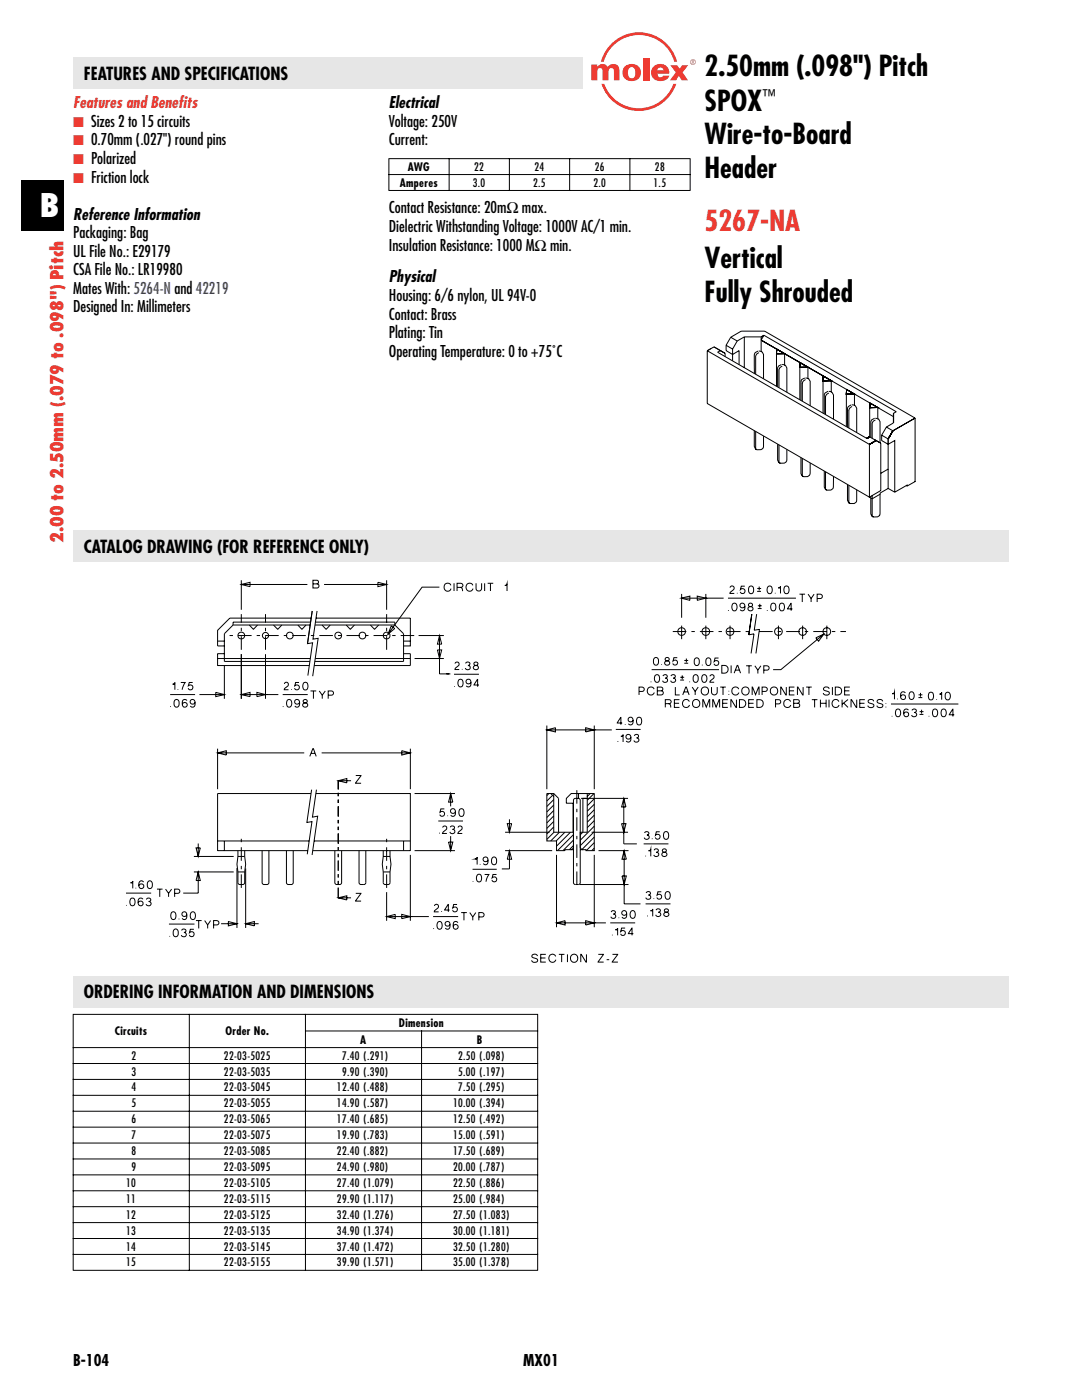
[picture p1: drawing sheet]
<svg xmlns="http://www.w3.org/2000/svg" width="216mm" height="279mm" viewBox="0 0 216 279" stroke-linecap="round" stroke-linejoin="round" font-family="sans-serif">
<g fill="#ee3b32">
<path d="M118 12.9h1.2v.5a1.22 1.22 0 0 1 2 0 1.28 1.28 0 0 1 1.5-.5 1.28 1.28 0 0 1 .9 1.3v1.8h-1.1v-1.7a.55 .55 0 0 0-.6-.7 .55 .55 0 0 0-.5 .7v1.7h-1.2v-1.7a.54 .54 0 0 0-.5-.7 .54 .54 0 0 0-.5 .7v1.7h-1.2z"/>
<path d="M128.3 11.6h1.3v4.4h-1.3z"/>
<path d="M133.8 13h1.3l.5 .7 .5-.7h1.2l-1.1 1.5 1.1 1.5h-1.3l-.6-.9-.5 .9h-1.2l1.1-1.6z"/>
<path d="M120 16.7h.6a7.3 7.3 0 0 0 6.9 4.9 7.3 7.3 0 0 0 6.9-4.9h.5a7.9 7.9 0 0 1-7.4 5.5 7.9 7.9 0 0 1-7.5-5.5z"/>
<path d="M121.9 8.8a7.8 7.8 0 0 1 13.2 3.5h-.6a7.3 7.3 0 0 0-7-5.3 7.3 7.3 0 0 0-7 5.3h-.6a8 8 0 0 1 2-3.5z"/>
<path d="M124.7 13.2a1.85 1.85 0 0 1 2.4-.2 1.85 1.85 0 0 1 .5 2.4 1.84 1.84 0 0 1-2.6 .5 1.84 1.84 0 0 1-.3-2.7zM125.7 13.5a1.52 1.52 0 0 0 0 2.1 .69 .69 0 0 0 1-.6 1.22 1.22 0 0 0-.6-1.6z"/>
<path d="M130.4 13.2a1.85 1.85 0 0 1 2.1-.3 1.85 1.85 0 0 1 1.1 1.8h-2.4a.6 .6 0 0 0 .4 .7 .6 .6 0 0 0 .7-.3h1.2a1.98 1.98 0 0 1-1.8 1.1 1.98 1.98 0 0 1-1.7-1.2 1.77 1.77 0 0 1 .4-1.8zM131.3 13.6l-.1 .4h1.2a.63 .63 0 0 0-.4-.5 .63 .63 0 0 0-.7 .1z"/>
<path d="M137.7 12.4a.57 .57 0 0 1 1.1 0 .57 .57 0 0 1-1.1 0zM137.8 12.4a.46 .46 0 0 0 .9 0 .46 .46 0 0 0-.9 0zM138.1 12.1h.4v.1l-.1 .2 .1 .3-.2-.3-.2 .3zM138.2 12.1v.2h.2v-.1z"/>
</g>
<path d="M9.3 48h3.4v60.4h-3.4z" fill="#fff"/>
<path d="M4.2 35.9h8.5v10.2h-8.5z" fill="#000"/>
<path d="M14.6 11.4h101.6v6.4h-101.6z" fill="#e6e6e6"/>
<path d="M140.6 65.2h42.8v38.3h-42.8z" fill="#fff"/>
<g fill="none" stroke="#000" stroke-width=".2">
<path d="M77.5 31.7h60.3M77.5 34.8h60.3M77.5 38h60.3M77.6 31.8v6.1M89.6 31.6v6.5M101.6 31.6v6.5M113.7 31.6v6.5M125.7 31.6v6.5M137.7 31.8v6.1M141.1 70v10.5l32.9 19 3.2-2M141.1 70l32.4 18.7M141.9 69.5l-.8 .5"/>
<path d="M142.5 69.2l2.2 1.3M142.5 69.2l.9 .6M142.5 69.2l-1.4 .8M144.7 70.5l-.9-.5-.6 .3 29.8 17.2 .5-.3 1.3 .7M144.7 70.5v.7M144.9 68.9v1.1l1.3 .7 1.3-.7v2.8M144.9 68.9l1.3 .8M145.8 67.3l2.1-1.2h4.7l30 17.3M145.8 67.3l1.3 .8M145.8 67.3l-.9 1.6M146.2 69.7v2.3M147.1 68.1l-.9 1.6"/>
<path d="M148.5 67.2h3.4M148.5 67.2v6.2M148.5 67.2l-1.4 .9M151.3 70.1l-.6 .3-.2 .3v3.8M151.4 70.4l-.4 .2-.2 .5v3.6M151.9 67.2v2.9l-.5-.1M152 70.2l-.1-.1 .5 .6v4.9M152.4 66.9l26.4 15.3-.5 .3v1.9l-1.4 .8-1 1.6v1.1l1.3 .8 1.3-.8v10.3M152.4 66.9l-.5 .3M152.4 66.9l-.5 1 26.4 15.2M154.9 70.6v6.5M155 69.7l-.1 .9h1.7v2.2l-.5-.1"/>
<path d="M155 69.7l1.6 .9h-1.7l.1-.9 1.6 .9h-1.7zM155.9 72.8l-.6 .3-.1 .3v3.8M156.1 73.1l-.4 .2-.3 .5v3.6M156.6 72.9l-.1-.1 .5 .6v4.9M159.6 73.3v6.5M159.6 72.4l1.6 .9h-1.6v-.9v.9h1.6h-1.6v-.9l1.6 .9h-1.6zM160.1 76.5v3.6M160.6 75.4l-.6 .3-.2 .3v3.9M160.7 75.4l.5 .1M160.7 75.7l-.4 .3-.2 .6M161.2 73.2v2.3M161.3 75.6l-.1-.1 .5 .6v4.9"/>
<path d="M164.2 76v6.4M164.3 75.1l-.1 .9h1.7v2.2M164.3 75.1l1.6 .9h-1.7l.1-.9-.1 .9h1.7h-1.7l.1-.9 1.6 .9h-1.7zM164.7 79.2v3.5M165.1 78.6l-.3 .3-.1 .4M165.2 78.1l-.6 .3-.1 .3v3.9M165.4 78.1l.4 .1M165.4 78.4l-.3 .2M165.9 78.2h-.1l.2 .1 .3 .6v4.7M168.9 78.7v6.4M168.9 77.7l1.6 .9-1.6 .1v-1l1.6 .9-1.6 .1v-1v1l1.6-.1-1.6 .1v-1v1l1.6-.1-1.6 .1zM170.5 78.6v2.3"/>
<path d="M150.5 86v3.1l.3 .5 .3 .2-.3-.3v-3.4M152.4 87l-.1 2.3-.4 .4-.8 .1M155.2 88.6v3.2l.1 .4 .4 .2h-.2M155.4 88.8l.1 3.6M157 89.7v2.3l-.5 .4h-.8M159.8 91.3v3.2l.2 .4 .3 .2h-.1M160.1 91.5l.1 3.5M161.7 92.4l-.1 2.3-.4 .4h-.9M164.5 94v3.2l.1 .4 .4 .2-.2-.1M164.7 94.2v3.3M164.7 97.5l.1 .2M166.3 95.1l-.1 2.3-.4 .4h-.8"/>
<path d="M169.1 96.7v3.1l.2 .5 .4 .2-.2-.1M169.4 96.9l.1 3.5M169.4 81.9v3.5M169.8 81.3l-.3 .3-.1 .3M169.9 80.8l-.6 .3-.2 .3v3.9M170 80.8l.5 .1M170 81.1l-.2 .2M170.6 80.9h-.1l.4 .6v4.8M170.9 97.8v2.3l-.5 .4h-.7M173.5 81.3v5.9M173.6 80.4l1.6 .9h-1.7l.1-.9 1.6 .9h-1.7l.1-.9-.1 .9h1.7h-1.7l.1-.9-.1 .9h1.7h-1.7zM174 98.9v4.1l.3 .2-.4-.2-.1-.4v-3.2"/>
<path d="M174.4 87.7l1.4 .7M174.5 83.5l-.6 .3-.1 .4v3.1M174.7 83.8l-.4 .3-.3 .4v3M174.8 87.9l-1.3 .8M174.8 87.9l1 .5M175.2 81.3l-.1 2.3-.4-.1M175.2 83.6h-.1l.5 .6v4.2M175.6 98.6v4.1l-.5 .5h-.8M175.8 88.4v9.5l-2.3 1.3v-10.5M175.9 86.8l1.3 .8M176.9 85.2l1.3 .8M177.2 93.6l-1.4 .9"/>
<path d="M177.2 97.5l1.3 .7M177.2 87.6v9.9M178.2 86l-1 1.6M178.3 82.5v1.9M182.6 83.4v12.7l-1.6 .9v-.2l-2.5 1.4M182.6 83.4l-4.4 2.6M182.6 83.4l-.8 .5M182.6 96l-.1 .1"/>
</g>
<path d="M140.6 65.2h42.8v38.3h-42.8z" fill="none" stroke="#fff" stroke-width=".35"/>
<path d="M14.6 105.8h186.7v6.4h-186.7z" fill="#e6e6e6"/>
<path d="M20.1 114.5h175.7v78.4h-175.7z" fill="#fff"/>
<path d="M20.1 114.5v78.4M195.8 114.5v78.4" fill="none" stroke="#fff" stroke-width=".35"/>
<g fill="#fff">
<path d="M17.9 114.5h180.1v78.4h-180.1z"/>
<path d="M21 114.5h173.9v78.4h-173.9z"/>
</g>
<g fill="none" stroke="#000" stroke-width=".2">
<path d="M48.1 116.6l1.8-.4v.9zM48.1 115.8v5.9M48.1 116.6h13.2M62.4 116.5h.9a.41 .41 0 0 1 .4 .4 .41 .41 0 0 1-.4 .4h-.9v-1.5h.8a.36 .36 0 0 1 .4 .4 .36 .36 0 0 1-.4 .3M64.7 116.6h12.4M75.4 116.2l1.7 .4-1.7 .5zM77.1 115.8v5.9M87.7 117.2h-3.5l-6.8 9.4M90 116.8a.73 .73 0 0 0-1.1-.2 .73 .73 0 0 0 0 1.1 .73 .73 0 0 0 1.1-.2M90.6 116.4v1.6M91.2 117.2h.7a.41 .41 0 0 0 .5-.4 .41 .41 0 0 0-.5-.4h-.7v1.6M91.9 117.2l.2 .1 .3 .7"/>
<path d="M94.4 116.8a.74 .74 0 0 0-1.2-.2 .74 .74 0 0 0 .1 1.2 .74 .74 0 0 0 1.1-.3M95 116.4v1a.56 .56 0 0 0 .5 .6 .56 .56 0 0 0 .6-.6v-1M96.7 116.4v1.6M97.3 116.4h1.1M97.9 116.4v1.6M101.1 116.8h-.4l.5-.3v1.5M135.9 119.4l1.8-.4v.8zM136 118.5v4.8M136 119.4h8.4M139.1 119l1.7 .4-1.7 .4zM140.8 118.5v4.8M145.3 119.4h13.5"/>
<path d="M145.7 117.3a.43 .43 0 0 1 .6-.3 .43 .43 0 0 1 .1 .7l-.7 .5-.1 .2h.9M147.1 118.3v.1M148.6 117h-.7l-.2 .7a.5 .5 0 0 1 .8-.1 .5 .5 0 0 1-.1 .8 .5 .5 0 0 1-.7-.3M149.5 117.1a.56 .56 0 0 1 .7 0 .56 .56 0 0 1 .2 .7 .56 .56 0 0 1-.7 .7 .56 .56 0 0 1-.3-.9zM151.1 118h.8M151.1 117.4h.8M151.5 117.1v.7M153.2 117.1a.52 .52 0 0 1 .7-.1 .52 .52 0 0 1 .2 .6v.2a.56 .56 0 0 1-.6 .7 .56 .56 0 0 1-.4-.9zM154.7 118.3v.1M155.7 117.3h-.4h.2l.2-.3v1.4M156.6 117.1a.57 .57 0 0 1 .7 0 .57 .57 0 0 1 .2 .7 .56 .56 0 0 1-.7 .7 .56 .56 0 0 1-.4-.9zM159.5 118.6h1.1"/>
<path d="M160.1 118.6v1.5M161.2 118.6l.6 .8M162.4 118.6l-.6 .8v.7M163.1 119.4h.6a.44 .44 0 0 0 .4-.4 .44 .44 0 0 0-.4-.4h-.6v1.5M34 138.6h4.9M34.8 136.5h-.3h.2l.2-.3v1.5M34.9 139.8a.56 .56 0 0 1 .7-.1 .56 .56 0 0 1 .1 .8 .55 .55 0 0 1-.6 .6 .55 .55 0 0 1-.4-.8zM35.5 137.5v.2M36.1 136.2h.8l-.6 1.5M37.3 139.8a.57 .57 0 0 0-.8-.1 .57 .57 0 0 0-.1 .8 .51 .51 0 0 0 .4 .6 .51 .51 0 0 0 .6-.5 .49 .49 0 0 0-.5-.4 .49 .49 0 0 0-.5 .4M38.4 136.2h-.6l-.2 .7a.5 .5 0 0 1 .7-.1 .5 .5 0 0 1 0 .7 .5 .5 0 0 1-.7-.2M39.8 138.6h5"/>
<path d="M43.1 138.2l1.7 .4-1.7 .4zM43.4 127.9h1.4M43.4 131.4h18.5M44.8 130.5h-1.4v2.3h18.3M44.8 132.9v6.6M45.8 126.8h.7M46.5 124.7l-1.7 1.8v5.5h17M46.5 124.7h15.4M47.5 126.8h2.7M48.1 138.6l1.8-.4v.8zM48.1 122.6v1.7M48.1 125.3v.7"/>
<path d="M48.1 127v2.7M48.1 130.6v8.9M48.1 138.6h7.4M49.7 124.7l.9 .9 .8-.9M51.2 126.8h.7M51.3 138.2l1.7 .4-1.7 .4zM52.9 126.8h2.7M53 122.6v1.7M53 125.3v.7M53 127v2.7M53 130.6v8.9M54.6 124.7l.8 .9 .8-.9"/>
<path d="M56.4 138.6h5M56.6 126.8h.7M56.7 136.5a.43 .43 0 0 1 .7-.3 .43 .43 0 0 1 0 .7l-.6 .5-.1 .3h.9M57.3 139.8a.58 .58 0 0 1 .8-.1 .58 .58 0 0 1 .1 .8 .56 .56 0 0 1-.6 .6 .56 .56 0 0 1-.4-.8zM58.2 137.5v.2M58.3 126.8h2.7M59.4 124.7l.8 .9 .9-.9M59.7 136.2h-.7l-.2 .7a.5 .5 0 0 1 .8-.1 .5 .5 0 0 1-.1 .8 .5 .5 0 0 1-.7-.3M60.6 136.3a.58 .58 0 0 1 .7 0 .58 .58 0 0 1 .2 .7 .56 .56 0 0 1-.7 .7 .56 .56 0 0 1-.4-.8zM60.6 139.7l-.1 .4 .6 .2a.43 .43 0 0 1 .1 .7 .43 .43 0 0 1-.6 0 .43 .43 0 0 1 .1-.7h.4a.38 .38 0 0 0 .1-.6 .38 .38 0 0 0-.6 0zM61.4 128.5l.9-6.6-.9 6.6 1-.2-1 6.5M62 124.2h-15.5v.5"/>
<path d="M62 137.9h1.1M62 126.8h.7M62.1 123.4h-16.2l-2.5 2.4v3.1h1.4M62.5 137.9v1.5M62.9 124.7h15.9M62.9 131.4h19M62.9 124.2h15.9v.5M63 123.4h18.9v5.5h-1.4M63.3 121.9l-.9 5.7 1.1-.2-1.1 7.5M63.7 137.9l.6 .8M63.7 126.8h2.7M64.3 124.7l.8 .9 .8-.9"/>
<path d="M64.9 137.9l-.6 .8v.7M65.5 138.7h.6a.42 .42 0 0 0 .4-.4 .42 .42 0 0 0-.4-.4h-.6v1.5M67.4 126.8h.7M69.1 124.7l.8 .9 .8-.9M69.1 126.8h2.7M72.8 126.8h.7M73.9 124.7l.8 .9 .9-.9M74.5 126.8h2.7M77.1 122.6v1.7M77.1 125.3v.7M77.1 127v2.7M78.1 124.9l.7 .5-1.4 1.2z"/>
<path d="M78.3 126.8h.6M78.8 124.7l1.7 1.8v5.5h-17.7M79.9 126.8h2.8M80.5 130.5h1.4v2.3h-19.2M80.5 127.9h1.4M82.7 131.4h5.9M83.5 126.8h5.1M87.3 129.7h.8l-.4 1.7zM87.7 126.8l.4 1.8h-.8zM87.7 126.8v7.7h2.2M90.6 134.6h5M90.7 136.9v.1"/>
<path d="M90.8 132.4a.42 .42 0 0 1 .6-.2 .42 .42 0 0 1 .1 .6l-.6 .5-.1 .3h.8M91.5 135.7a.57 .57 0 0 1 .7 0 .57 .57 0 0 1 .2 .7 .54 .54 0 0 1-.5 .7 .54 .54 0 0 1-.5-.7zM92.2 133.5v.1M92.9 132.4a.41 .41 0 0 1 .6-.3 .41 .41 0 0 1 .2 .6l-.3 .1a.48 .48 0 0 1 .4 .5 .48 .48 0 0 1-.5 .5 .48 .48 0 0 1-.5-.5M94 136.1a.49 .49 0 0 1-.8 .3 .49 .49 0 0 1 0-.8 .49 .49 0 0 1 .8 .4v.4a.52 .52 0 0 1-.3 .6 .52 .52 0 0 1-.6-.1M94.7 132.2l-.1 .4 .6 .2a.48 .48 0 0 1 0 .8 .48 .48 0 0 1-.7-.2 .39 .39 0 0 1 .3-.6h.3a.37 .37 0 0 0 .2-.6 .37 .37 0 0 0-.6 0zM95.6 136.7h-1l.7-1.1v1.4M127.5 138h.6a.44 .44 0 0 0 .5-.4 .44 .44 0 0 0-.5-.5h-.6v1.6M129.9 136v.2M130 133.6h13.5M130.5 137.5a.74 .74 0 0 0-1.1-.2 .74 .74 0 0 0 0 1.2 .74 .74 0 0 0 1.2-.3M130.5 131.4a.56 .56 0 0 1 .8-.1 .56 .56 0 0 1 .1 .8 .53 .53 0 0 1-.5 .7 .53 .53 0 0 1-.5-.7z"/>
<path d="M130.7 134.8a.57 .57 0 0 1 .8 0 .57 .57 0 0 1 .1 .7 .56 .56 0 0 1-.6 .7 .56 .56 0 0 1-.4-.9zM131.2 137.9h.8a.41 .41 0 0 1 .4 .4 .41 .41 0 0 1-.4 .4h-.8v-1.6h.7a.38 .38 0 0 1 .4 .4 .38 .38 0 0 1-.4 .4M132 132.6v.1M132.3 134.9a.39 .39 0 0 1 .6-.2 .39 .39 0 0 1 0 .6h-.1a.46 .46 0 0 1 .4 .7 .46 .46 0 0 1-.8 .1l-.2-.3M132.8 131.3l-.1 .2 .1 .3 .5 .1a.44 .44 0 0 1 .2 .7 .44 .44 0 0 1-.7 0 .44 .44 0 0 1 .1-.7h.4a.38 .38 0 0 0 .1-.6 .38 .38 0 0 0-.6 0zM133.9 134.9a.4 .4 0 0 1 .6-.3 .4 .4 0 0 1 0 .7h-.2a.47 .47 0 0 1 .5 .5 .47 .47 0 0 1-.5 .5 .47 .47 0 0 1-.5-.5M134.2 126h2.8M134.8 137.1v1.6h.8M135.1 131.3h-.6l-.2 .6a.49 .49 0 0 1 .8 0 .49 .49 0 0 1-.1 .7 .49 .49 0 0 1-.8-.2M135.6 139.6h-1v1.6h1M135.7 135.7h.8M135.7 135.2h.8"/>
<path d="M136 124.9v2.7M136.1 134.8v.8M136.2 138.7l.6-1.6h.2l.5 1.6M136.5 138.1h.8M136.5 131.8h.8M136.5 132.4h.8M137 131.4v.8M137.6 136v.2M138 126h.6M138.1 137.1l.6 .9M138.4 139.8a.76 .76 0 0 1 1.1 .1 .76 .76 0 0 1-.2 1.1 .76 .76 0 0 1-1.1-.2v-.5zM138.5 134.8a.56 .56 0 0 1 .7 0 .56 .56 0 0 1 .1 .7 .56 .56 0 0 1-.6 .7 .56 .56 0 0 1-.4-.9z"/>
<path d="M138.7 131.4a.56 .56 0 0 1 .7 0 .56 .56 0 0 1 .1 .7 .56 .56 0 0 1-.6 .7 .56 .56 0 0 1-.4-.8zM139.3 137.1l-.6 .9v.7M139.7 126h2.7M140.1 132.7v.1M140.2 134.8a.58 .58 0 0 1 .7 0 .58 .58 0 0 1 .2 .7 .56 .56 0 0 1-.7 .7 .56 .56 0 0 1-.4-.9zM140.8 124.9v2.7M141 131.4a.56 .56 0 0 1 .7 0 .56 .56 0 0 1 .2 .7 .56 .56 0 0 1-.7 .7 .56 .56 0 0 1-.4-.8zM141.7 135a.42 .42 0 0 1 .6-.3 .42 .42 0 0 1 .1 .7l-.6 .4-.1 .4h.8M142 137.1v1.1a.57 .57 0 0 0 .5 .5 .57 .57 0 0 0 .6-.5v-1.1M143.4 131.3h-.7l-.2 .7a.5 .5 0 0 1 .8-.1 .5 .5 0 0 1-.1 .8 .5 .5 0 0 1-.7-.2M143.4 126h.7M143.7 137.1h1.1"/>
<path d="M144 132.8a.97 .97 0 0 1 1.2 .4l.1 .3a.72 .72 0 0 1-.7 .8h-.6zM144.3 137.1v1.6M145.1 126h2.7M145.2 139.6h-1v1.6h1M145.4 121.7v.2M145.4 137.9v.1M145.4 138.5v.2M145.7 124.9v2.7M145.9 132.8v1.5M146.2 120.5a.57 .57 0 0 1 .7 0 .57 .57 0 0 1 .2 .7 .56 .56 0 0 1-.7 .7 .56 .56 0 0 1-.4-.8zM146.5 134.3l.6-1.5h.1l.6 1.5M146.7 133.7h.8"/>
<path d="M146.9 139.6v1.6l-1-1.6-.1 1.6M147.4 137.5a.74 .74 0 0 0-1.1-.2 .74 .74 0 0 0 0 1.2 .74 .74 0 0 0 1.1-.2v-.1M147.6 139.6h.5a.78 .78 0 0 1 .7 .8 .78 .78 0 0 1-.7 .8h-.5zM148.6 120.9a.49 .49 0 0 1-.7 .4 .49 .49 0 0 1 0-.8 .49 .49 0 0 1 .7 .3v.3a.56 .56 0 0 1-.2 .7 .56 .56 0 0 1-.7-.1M148.8 126h.7M148.9 132.9h1.1M149.4 120.6l.1 .4 .4 .1a.43 .43 0 0 1 .2 .6 .43 .43 0 0 1-.7 0 .43 .43 0 0 1 .2-.6l.3-.1a.39 .39 0 0 0 .1-.6 .39 .39 0 0 0-.6 .2zM149.5 132.9v1.5M150 122.6l-.6 4.1 1.1-.2-.6 3.9M150.1 138.7v-1.6l.7 1.5 .7-1.5v1.6M150.4 139.6h-1v1.6h1M150.6 132.9l.6 .8"/>
<path d="M151 122.6l-.5 3.2 1-.2-.7 4.8M151 139.6a1 1 0 0 1 1.2 .4l.1 .3a.73 .73 0 0 1-.7 .9h-.6zM151.2 121.5h.8M151.2 120.9h.8M151.5 126h2.7M151.6 120.5v.8M151.8 132.9l-.6 .8v.7M152.1 138h.6a.43 .43 0 0 0 .4-.4 .43 .43 0 0 0-.4-.5h-.6v1.6M152.4 133.7h.6a.43 .43 0 0 0 .5-.4 .43 .43 0 0 0-.5-.4h-.6v1.5M153.1 121.7v.2M153.9 120.5a.58 .58 0 0 1 .8 0 .58 .58 0 0 1 .1 .7 .56 .56 0 0 1-.6 .7 .56 .56 0 0 1-.4-.8zM155.2 126h.7"/>
<path d="M155.3 124.9v2.7M155.6 120.5a.57 .57 0 0 1 .8 0 .57 .57 0 0 1 .1 .7 .56 .56 0 0 1-.6 .7 .56 .56 0 0 1-.4-.8zM156.9 126h2.7M156.9 137.1v1.6l-1-1.6-.1 1.6M157.5 137.9h.9M158.1 121.5h-1l.7-1.1 .1 1.5M158.5 137.1h-1v1.6h1M160.2 124.9v2.7M160.3 137.1v1.6l-1.1-1.6-.1 1.6M160.6 126h.7M160.9 137.1h1.1M161.4 137.1v1.6"/>
<path d="M162 139.6h1.1M162.3 126h2.7M162.5 139.6v1.6M162.8 127.3l1.6-.8-1.1 1.5zM163.7 139.6v1.6M164.4 126.5l-8.6 7.1h-1.5M164.8 139.6v1.6M165 124.9v2.7M165.4 139.6v1.6M165.4 137.5a.53 .53 0 0 0-.6-.4 .53 .53 0 0 0-.4 .6l1.1 .5a.38 .38 0 0 1-.4 .5h-.5l-.3-.4M166 126h.7M166.1 137.1v1.6"/>
<path d="M167.2 137.1a.79 .79 0 0 1 .7 .8 .79 .79 0 0 1-.7 .8h-.5v-1.6h.6M167.7 126h1.1M168 139.6v1.6M168.5 137.9h1M169.2 139.6l-1.2 .9M169.6 137.1h-1.1v1.6h1.1M170.9 139.6v1.6l-1.1-1.6v1.6M172.6 139.6h-1v1.6h1M174.3 140a.56 .56 0 0 0-.6-.4 .56 .56 0 0 0-.5 .5l1.1 .5a.52 .52 0 0 1-.2 .6 .52 .52 0 0 1-.7 0l-.2-.4M176.1 140a.57 .57 0 0 0-.6-.4 .57 .57 0 0 0-.5 .5l1.1 .5a.52 .52 0 0 1-.2 .6 .52 .52 0 0 1-.7 0l-.2-.4M178.4 138.4h-.4l.4-.1 .1-.2v1.5M179.1 139.4v.2"/>
<path d="M180.6 138.3v-.1a.52 .52 0 0 0-.9 .3v.7a.49 .49 0 0 0 .7 .4 .49 .49 0 0 0 .1-.8 .49 .49 0 0 0-.8 .2M181.5 138.2a.53 .53 0 0 1 .7-.1 .53 .53 0 0 1 .2 .7v.1a.54 .54 0 0 1-.5 .7 .54 .54 0 0 1-.5-.7zM183.3 139.2h.7M183.3 138.7h.8M183.7 138.3v.8M185.4 138.3a.57 .57 0 0 1 .7 0 .57 .57 0 0 1 .2 .7 .56 .56 0 0 1-.7 .7 .56 .56 0 0 1-.4-.9zM186.9 139.5v.1M187.9 138.5h-.4l.3-.1 .1-.2v1.4M188.7 138.3a.58 .58 0 0 1 .8 0 .58 .58 0 0 1 .1 .7 .56 .56 0 0 1-.6 .7 .56 .56 0 0 1-.4-.9zM34 141v.1M38.9 140.2a.49 .49 0 0 1-.7 .3 .49 .49 0 0 1 0-.8 .49 .49 0 0 1 .7 .3v.4a.53 .53 0 0 1-.2 .7 .53 .53 0 0 1-.7-.2M43.4 150.3l1.8-.5v.9z"/>
<path d="M43.4 149.4v8.1M43.4 150.3h17.3M56.5 141v.1M59.8 140.2a.49 .49 0 0 1-.8 .3 .49 .49 0 0 1 0-.8 .49 .49 0 0 1 .8 .3v.4a.53 .53 0 0 1-.3 .7 .53 .53 0 0 1-.7-.2M61.8 151l.6-1.6h.1l.6 1.6M62.1 158.4h-18.7v11.4h18M62.1 150.4h.8M62.2 157.6l-1 6.5 1.1-.1-1 6.5M63 158.4h18.9v11.4h-19.5M63.1 157.6l-.8 5.5 1.1-.2-1.1 7.7M64.2 150.3h17.7M67.5 155.8l1.7-.4v.8z"/>
<path d="M67.5 158.2v.7M67.5 159.6v.7M70 155.8h-2.5v1.7M71 154.8h1l-1.1 1.5h1.2M80.2 149.8l1.7 .5-1.7 .4zM81.9 149.4v8.1M82.7 158.4h8.1M89.9 158.4l.5 1.7h-.9zM89.9 158.4v2.5M109.1 145.7l1.7-.5v.9zM109.1 158.4h.8l.6 .5v7.2h3.9v3l-.4 .5h-1.3v.2h-1.7v-2h-1.9zM109.1 145.7h13"/>
<path d="M109.1 144.8v12.7M109.5 158.4l-.4 .4M109.9 158.4h.6M110.3 158.7l-1.2 1.2M110.5 158.4l1 .9v6.8M110.5 158.4v.5M110.5 159.6l-1.4 1.4M114.5 159.5l1-.2 .3 .3v16.6l-.3 .3h-.8l-.3-.3v-16.6zM115.1 157.7v2.7M115.4 158.4v.9M115.9 159.3h9.4M116.9 145.2l1.7 .5-1.7 .4z"/>
<path d="M117.2 159.3h-.9v6.8M117.2 158.4v.5M117.8 158.4h.8v11.4h-1.7v-.2l-.9-.1-.2-.4v-3h1.4v-7.2zM117.8 158.4h-3.8l-1 .9v1h1.4v5.8M118.5 158.4l-1.3 1.3M118.6 144.8v12.7M118.6 159.4l-1.4 1.4M122.9 145.6h4.9M123.3 147.9v.2M124.2 144.3h-1l.6-1.1 .1 1.4M124.3 146.9h-.4l.3-.1 .1-.2v1.5M124.5 159.3l.4 1.7h-.9z"/>
<path d="M124.5 159.3v9.1h2.6M124.8 144.5v.1M125.9 147.1a.49 .49 0 0 1-.8 .4 .49 .49 0 0 1 0-.9 .49 .49 0 0 1 .8 .4v.3a.56 .56 0 0 1-.2 .7 .56 .56 0 0 1-.7-.1M126.3 143.7a.49 .49 0 0 1-.7 .3 .49 .49 0 0 1 0-.8 .49 .49 0 0 1 .7 .3v.3a.57 .57 0 0 1-.1 .8 .57 .57 0 0 1-.8-.2M126.6 146.9a.39 .39 0 0 1 .6-.3 .39 .39 0 0 1 0 .6l-.2 .1a.46 .46 0 0 1 .4 .6 .46 .46 0 0 1-.7 .1l-.2-.2M127.2 143.3a.57 .57 0 0 1 .7 0 .57 .57 0 0 1 .1 .7 .54 .54 0 0 1-.5 .7 .54 .54 0 0 1-.5-.7zM132.8 140.4h.7a.4 .4 0 0 0 .4-.4 .4 .4 0 0 0-.4-.4h-.7v1.6M133.4 140.5h.3l.2 .7M134.6 140.4h.9M137.6 140a.74 .74 0 0 0-1.2-.2 .74 .74 0 0 0 .1 1.2 .74 .74 0 0 0 1.1-.3M140.2 141.2v-1.6l.7 1.5 .7-1.5v1.6M142.2 141.2v-1.6l.7 1.5 .7-1.5v1.6"/>
<path d="M144.2 140.4h.9M149.4 140.4h1M154.7 140.5h.7a.42 .42 0 0 0 .4-.4 .42 .42 0 0 0-.4-.5h-.7v1.6M157.8 140a.74 .74 0 0 0-1.2-.2 .74 .74 0 0 0 0 1.2 .74 .74 0 0 0 1.2-.2v-.1M158.4 140.4h.8a.41 .41 0 0 1 .4 .4 .41 .41 0 0 1-.4 .4h-.8v-1.6h.7a.36 .36 0 0 1 .4 .4 .36 .36 0 0 1-.4 .4M163.7 140.4h1.1M167.4 140a.74 .74 0 0 0-1.1-.2 .74 .74 0 0 0 0 1.2 .74 .74 0 0 0 1.1-.3M168.4 140.3l.8 .9M171.6 140.4h.9M176.8 140.4v.1M176.8 141v.2M177.8 140.5h13.4"/>
<path d="M178 142.9v.1M178.8 141.7a.57 .57 0 0 1 .8-.1 .57 .57 0 0 1 .1 .8 .56 .56 0 0 1-.6 .6 .56 .56 0 0 1-.4-.8zM181.3 141.7a.57 .57 0 0 0-.8-.1 .57 .57 0 0 0-.2 .8 .52 .52 0 0 0 .5 .7 .52 .52 0 0 0 .5-.7l-.3-.3h-.4l-.3 .4M182 141.8a.39 .39 0 0 1 .6-.3 .39 .39 0 0 1 0 .7h-.2a.46 .46 0 0 1 .4 .7 .46 .46 0 0 1-.7 .1l-.2-.3M183.5 142.6h.8M183.5 142h.8M183.9 141.6v.8M185.4 142.9v.1M186.2 141.7a.58 .58 0 0 1 .7-.1 .58 .58 0 0 1 .2 .8 .56 .56 0 0 1-.6 .6 .56 .56 0 0 1-.4-.8zM187.9 141.7a.57 .57 0 0 1 .8-.1 .57 .57 0 0 1 .1 .8 .56 .56 0 0 1-.6 .6 .56 .56 0 0 1-.4-.8zM190.4 142.7h-1l.7-1.2v1.5M25.1 178.2h5.1"/>
<path d="M26.1 179.4a.52 .52 0 0 1 .6-.1 .52 .52 0 0 1 .3 .6v.2a.54 .54 0 0 1-.6 .7 .54 .54 0 0 1-.5-.7zM26.4 176.2h-.3l.3-.2 .1-.2v1.5M27.1 177.2v.1M28.5 179.5a.56 .56 0 0 0-.8-.2 .56 .56 0 0 0-.1 .8 .52 .52 0 0 0 .4 .7 .52 .52 0 0 0 .5-.7l-.4-.3-.4 .2-.1 .2M28.6 176a.56 .56 0 0 0-.7-.1 .56 .56 0 0 0-.2 .7 .52 .52 0 0 0 .5 .7 .52 .52 0 0 0 .5-.7l-.3-.2h-.4l-.3 .4M29.2 179.5a.39 .39 0 0 1 .6-.3 .39 .39 0 0 1 0 .7h-.1a.48 .48 0 0 1 .4 .5 .48 .48 0 0 1-.5 .5 .48 .48 0 0 1-.5-.5M29.5 176a.55 .55 0 0 1 .8-.1 .55 .55 0 0 1 .1 .7 .53 .53 0 0 1-.5 .7 .53 .53 0 0 1-.5-.7zM31.3 177.4h1.1M31.9 177.4v1.6M33 177.4l.6 .9M34.2 177.4l-.6 .9v.7M34.8 178.3h.7a.42 .42 0 0 0 .4-.4 .42 .42 0 0 0-.4-.5h-.7v1.6"/>
<path d="M38.7 170.9h7.9M38.7 174h7.9M39.1 169.2h.9l-.4 1.7zM39.6 174l.4 1.7h-.9zM39.6 174v4.2h-3M39.6 168.3v2.6M43.4 167.8h18.3M44.8 167.8v2M47.3 173.2v12M47.5 174v2.2l.3 .3h.7l.3-.2v-2.3M47.5 170.9l-.2 1.6 .2 1.5M47.5 170.9h1.3"/>
<path d="M47.5 174h1.3M47.5 169.8v1.1M48.1 167.4v.7M48.1 169.1v2.7M48.1 172.8v.7M48.1 174.5v2.7M48.8 170.9l.2 1.6-.2 1.5M48.8 169.8v1.1M49 173.3v11.9M52.3 169.8v6.4l.3 .3h.7l.4-.3v-6.4M57.2 169.8v6.4l.3 .3h.7l.3-.3v-6.4M62.7 167.8h19.2"/>
<path d="M66.8 169.8v6.4l.3 .3h.8l.3-.3v-6.4M67.5 179.2l1.7-.4v.8zM67.5 160.9v2.1M67.5 163.6v.7M67.5 165v.7M67.5 166.3v2.1M67.5 169v.7M67.5 170.4v.7M67.5 171.7v2.1M67.5 174.4v.7M67.5 175.8v.7M67.5 177.2v2h2.5"/>
<path d="M71 178.3h1l-1.1 1.5h1.2M71.6 169.8v6.4l.4 .3h.7l.3-.3v-6.4M76.5 174v2.2l.3 .3h.7l.3-.2v-2.3M76.5 170.9l-.2 1.6 .2 1.5M76.5 169.8v1.1M76.5 170.9h1.3M76.5 174h1.3M77.1 167.4v.7M77.1 169.1v2.7M77.1 172.8v.7M77.1 174.5v2.7M77.1 178v5.8"/>
<path d="M77.8 170.9l.2 1.6-.2 1.5M77.8 169.8v1.1M80.5 167.8v2M81.9 170.6v13.2M82.7 169.8h8.1M87.5 163.8h4.9M87.7 166.2v.1M88.3 165.2a.42 .42 0 0 1 .6-.3 .42 .42 0 0 1 .1 .7l-.6 .4-.1 .3h.9M88.7 161.4h-.7l-.2 .7a.5 .5 0 0 1 .8-.1 .5 .5 0 0 1-.1 .8 .5 .5 0 0 1-.8-.2M89.3 162.8v.1M89.5 168.1h.9l-.5 1.7zM89.8 165.1a.39 .39 0 0 1 .6-.2 .39 .39 0 0 1 .1 .6h-.2a.47 .47 0 0 1 .4 .5 .47 .47 0 0 1-.4 .5 .47 .47 0 0 1-.5-.5"/>
<path d="M89.9 166.9v2.6M90.9 161.9a.49 .49 0 0 1-.8 .4 .49 .49 0 0 1 0-.8 .49 .49 0 0 1 .8 .3v.3a.57 .57 0 0 1-.2 .7 .57 .57 0 0 1-.8-.1M91.4 165.2a.42 .42 0 0 1 .6-.3 .42 .42 0 0 1 .1 .7l-.6 .4-.1 .3h.8M91.7 161.6a.57 .57 0 0 1 .8-.1 .57 .57 0 0 1 .1 .8 .56 .56 0 0 1-.6 .6 .56 .56 0 0 1-.4-.8zM94.3 173.5h4.8M94.4 175.8v.2M95.2 171.4h-.4l.3-.1 .1-.2v1.4M95.2 174.6a.47 .47 0 0 1 .5-.1 .47 .47 0 0 1 .4 .4v.4a.54 .54 0 0 1-.5 .7 .54 .54 0 0 1-.5-.7zM95.8 172.4v.1M96.7 174.5h.8l-.5 1.5M97.4 171.6a.49 .49 0 0 1-.8 .3 .49 .49 0 0 1 0-.8 .49 .49 0 0 1 .8 .3v.3a.55 .55 0 0 1-.2 .8 .55 .55 0 0 1-.7-.2M98.2 171.2a.55 .55 0 0 1 .8 0 .55 .55 0 0 1 .1 .7 .53 .53 0 0 1-.5 .7 .53 .53 0 0 1-.5-.7z"/>
<path d="M99.1 174.5h-.7l-.2 .7a.5 .5 0 0 1 .8-.1 .5 .5 0 0 1-.1 .8 .5 .5 0 0 1-.7-.3M100.8 169.8h9.4M100.8 166.1h8.8M101.2 164.4h.9l-.4 1.7zM101.7 169.8l.4 1.7h-.9zM101.7 163.5v2.6M101.7 169.8v3.6h-1.6M110.5 160.7l-1.4 1.3M110.5 161.7l-1.4 1.4M110.5 162.8l-1.4 1.4M110.5 163.9l-1.4 1.4M110.5 165l-1.4 1.4"/>
<path d="M110.5 166.1l-1.4 1.4M111 170.6v14.4M111.6 166.1l-1.7 1.7M112.7 166.1l-1.7 1.7M113.8 166.1l-2.8 2.8M113.8 169.6h.6M114.4 166.6l-3.2 3.2M114.4 168.8l-.8 .8M114.4 167.7l-2.1 2.1M115.1 161.4v.7M115.1 163.1v2.7M115.1 166.8v.7"/>
<path d="M115.1 168.5v2.7M115.1 172.2v.7M115.1 173.9v2.7M115.7 176.5h9.7M115.8 169.6h.6M116.3 166.1l-.5 .5M118 166.1h7.3M118.6 169.7l-.1 .1M118.6 170.6v14.4M118.6 160.5l-1.4 1.4M118.6 161.6l-1.4 1.4M118.6 162.7l-1.4 1.4"/>
<path d="M118.6 163.8l-1.4 1.4M118.6 164.9l-2.8 2.8M118.6 166l-2.8 2.8M118.6 167.1l-2.5 2.4M118.6 168.2l-1.6 1.6M118.6 169.3l-.5 .5M119.4 169.8h6M124 164.4h.9l-.4 1.7zM124.1 174.8h.9l-.5 1.7zM124.5 169.8l.5 1.7h-.9zM124.5 169.8v10.6h3.3M128.4 168.4h5"/>
<path d="M128.6 166.2a.41 .41 0 0 1 .6-.2 .41 .41 0 0 1 .2 .6h-.3a.47 .47 0 0 1 .4 .5 .47 .47 0 0 1-.5 .5 .47 .47 0 0 1-.4-.4M128.8 170.8v.1M128.9 178.2a.39 .39 0 0 1 .6-.3 .39 .39 0 0 1 0 .7h-.1a.46 .46 0 0 1 .4 .7 .46 .46 0 0 1-.8 .1l-.1-.3M129.8 169.8h-.4l.5-.3v1.4M130.1 167.3v.2M130.5 179.3v.1M130.5 169.7a.39 .39 0 0 1 .4-.4 .39 .39 0 0 1 .4 .4 .39 .39 0 0 1-.3 .4 .47 .47 0 0 1 .4 .5 .47 .47 0 0 1-.4 .4 .47 .47 0 0 1-.5-.4M131.6 166h-.6l-.2 .7a.5 .5 0 0 1 .8-.1 .5 .5 0 0 1-.1 .8 .5 .5 0 0 1-.8-.3M132 178h-.7l-.2 .7a.5 .5 0 0 1 .8-.1 .5 .5 0 0 1-.1 .7 .5 .5 0 0 1-.7-.2M132.3 169.5l-.2 .2 .2 .3 .5 .1a.48 .48 0 0 1 0 .9 .48 .48 0 0 1-.7-.5l.1-.3 .5-.1a.38 .38 0 0 0 .2-.6 .38 .38 0 0 0-.6 0zM132.5 166.1a.57 .57 0 0 1 .8 0 .57 .57 0 0 1 .1 .7 .54 .54 0 0 1-.5 .7 .54 .54 0 0 1-.5-.7zM132.8 178.1a.57 .57 0 0 1 .8 0 .57 .57 0 0 1 .1 .7 .56 .56 0 0 1-.6 .7 .56 .56 0 0 1-.4-.9z"/>
<path d="M25.2 180.6v.1M33.7 184.4h5.1M33.9 186.8v.1M34.2 182.1a.57 .57 0 0 1 .8 0 .57 .57 0 0 1 .1 .7 .54 .54 0 0 1-.5 .7 .54 .54 0 0 1-.5-.7zM34.7 185.6a.55 .55 0 0 1 .7-.1 .55 .55 0 0 1 .2 .8 .53 .53 0 0 1-.5 .7 .53 .53 0 0 1-.5-.7zM35.7 183.3v.2M36.2 185.7a.41 .41 0 0 1 .6-.3 .41 .41 0 0 1 .2 .6l-.3 .1a.48 .48 0 0 1 .4 .5 .48 .48 0 0 1-.4 .4 .48 .48 0 0 1-.5-.4M37.3 182.5a.49 .49 0 0 1-.8 .4 .49 .49 0 0 1 0-.9 .49 .49 0 0 1 .8 .4v.3a.56 .56 0 0 1-.2 .7 .56 .56 0 0 1-.8-.1M38.1 182.1a.52 .52 0 0 1 .7-.1 .52 .52 0 0 1 .2 .7v.1a.54 .54 0 0 1-.5 .7 .54 .54 0 0 1-.5-.7zM38.7 185.5h-.7l-.2 .6a.49 .49 0 0 1 .8-.1 .49 .49 0 0 1-.1 .8 .49 .49 0 0 1-.7-.2M39.1 183.7h1.1M39.7 183.7v1.6"/>
<path d="M40.8 183.7l.6 .9M42 183.7l-.6 .9v.7M42.6 184.6h.6a.43 .43 0 0 0 .5-.4 .43 .43 0 0 0-.5-.5h-.6v1.6M44.1 184.3h3.2M45.6 183.9l1.7 .4-1.7 .5zM49 184.3l1.8-.4v.9zM49 184.3h2.6M77.1 182.9l1.8-.4v.8zM77.7 182.9h7.9M80.2 182.5l1.7 .4-1.7 .4zM86.4 182.9h5M86.5 185.3v.1"/>
<path d="M86.7 180.8a.42 .42 0 0 1 .6-.3 .42 .42 0 0 1 .1 .7l-.7 .5v.3h.8M87.4 184.1a.52 .52 0 0 1 .6-.1 .52 .52 0 0 1 .2 .6v.2a.54 .54 0 0 1-.5 .7 .54 .54 0 0 1-.5-.7zM88.1 181.8v.2M89.7 181.6h-1l.7-1.1 .1 1.5M89.8 184.5a.49 .49 0 0 1-.8 .3 .49 .49 0 0 1 0-.8 .49 .49 0 0 1 .8 .3v.3a.55 .55 0 0 1-.2 .7 .55 .55 0 0 1-.7-.1M91.2 180.5h-.7l-.1 .7a.5 .5 0 0 1 .7-.1 .5 .5 0 0 1-.1 .8 .5 .5 0 0 1-.7-.3M91.3 184.2a.55 .55 0 0 0-.7-.2 .55 .55 0 0 0-.2 .8 .51 .51 0 0 0 .4 .7 .51 .51 0 0 0 .6-.6 .49 .49 0 0 0-.4-.4 .49 .49 0 0 0-.5 .4M92 182.1h1.2M92.6 182.1v1.6M93.7 182.1l.6 .9M94.9 182.1l-.6 .9v.7M95.5 183h.7a.43 .43 0 0 0 .4-.4 .43 .43 0 0 0-.4-.5h-.7v1.6"/>
<path d="M107.2 190.8a.57 .57 0 0 0-.6-.4 .57 .57 0 0 0-.5 .5l1.1 .5a.52 .52 0 0 1-.2 .7 .52 .52 0 0 1-.7-.1l-.2-.4M107.9 191.2h.9M108.9 190.5h-1v1.5h1M110.9 190.9a.79 .79 0 0 0-1.3-.1 .79 .79 0 0 0 .4 1.2 .68 .68 0 0 0 .9-.5M111 184.2l1.8-.5v.9zM111 184.2h9.9M111.5 190.5h1.1M112.1 190.5v1.5M113.2 190.5v1.5M114.1 190.6a.76 .76 0 0 1 1 .2 .76 .76 0 0 1-.1 1 .76 .76 0 0 1-1.1-.2v-.7zM116.9 183.7l1.7 .5-1.7 .4zM117 190.5v1.5l-1-1.5-.1 1.5"/>
<path d="M119.4 190.5h1l-1.1 1.5h1.1M121.1 191.5h.5M121.8 184.2h4.9M122 182a.39 .39 0 0 1 .3-.4 .39 .39 0 0 1 .4 .4 .39 .39 0 0 1-.3 .4 .47 .47 0 0 1 .4 .5 .47 .47 0 0 1-.4 .5 .47 .47 0 0 1-.5-.5M122.2 186.5v.2M122.2 190.5h1l-1 1.5h1.1M123.2 185.6h-.4l.2-.1 .2-.3v1.5M123.5 183.1v.1M124.7 185.2h-.7l-.1 .7a.5 .5 0 0 1 .7-.1 .5 .5 0 0 1 0 .7 .5 .5 0 0 1-.8-.1M125 182.3a.49 .49 0 0 1-.7 .3 .49 .49 0 0 1 0-.8 .49 .49 0 0 1 .7 .3l.1 .5a.52 .52 0 0 1-.3 .6 .52 .52 0 0 1-.7-.2M125.9 181.9a.51 .51 0 0 1 .6-.1 .51 .51 0 0 1 .3 .6v.2a.54 .54 0 0 1-.6 .7 .54 .54 0 0 1-.5-.7zM126.4 186.3h-1l.7-1.1v1.5"/>
<path d="M128.8 180.4h5M129.2 182.7v.2M130.2 181.8h-.4l.4-.2v-.2v1.5M130.9 181.6a.41 .41 0 0 1 .6-.2 .41 .41 0 0 1 .2 .6l-.3 .1a.47 .47 0 0 1 .4 .5 .47 .47 0 0 1-.5 .4 .47 .47 0 0 1-.5-.4M132.7 181.5l-.1 .3 .6 .3a.44 .44 0 0 1 .1 .7 .44 .44 0 0 1-.7 0 .44 .44 0 0 1 .2-.7l.3-.1a.37 .37 0 0 0 .2-.6 .37 .37 0 0 0-.6 .1z"/>
<circle cx="48.1" cy="126.8" r=".68"/>
<circle cx="53" cy="126.8" r=".62"/>
<circle cx="57.8" cy="126.8" r=".68"/>
<circle cx="67.5" cy="126.8" r=".68"/>
<circle cx="72.3" cy="126.8" r=".68"/>
<circle cx="77.1" cy="126.8" r=".68"/>
<circle cx="136" cy="126" r=".77"/>
<circle cx="140.6" cy="137.9" r=".79"/>
<circle cx="140.8" cy="126" r=".77"/>
<circle cx="145.7" cy="126" r=".77"/>
<circle cx="148.7" cy="137.9" r=".79"/>
<circle cx="154.4" cy="137.9" r=".79"/>
<circle cx="155.3" cy="126" r=".77"/>
<circle cx="160.2" cy="126" r=".77"/>
<circle cx="165" cy="126" r=".77"/>
</g>
<path d="M17.9 114.5v78.4M21 114.5v78.4M194.9 114.5v78.4M198 114.5v78.4" fill="none" stroke="#fff" stroke-width=".35"/>
<path d="M14.6 194.7h186.7v6.4h-186.7z" fill="#e6e6e6"/>
<g fill="none" stroke="#000" stroke-width=".2">
<path d="M14.5 202.4h92.9M14.5 209.1h92.9M14.5 212.2h92.9M14.5 215.4h92.9M14.5 218.6h92.9M14.6 202.5v50.9M37.8 202.4v51.2M60.9 205.8h46.5M60.9 202.4v51.2M84.1 205.7v47.9M107.3 202.5v50.9M14.5 221.8h92.9"/>
<path d="M14.5 224.9h92.9M14.5 228.1h92.9M14.5 231.3h92.9M14.5 234.5h92.9M14.5 237.6h92.9M14.5 240.8h92.9M14.5 244h92.9M14.5 247.2h92.9M14.5 250.3h92.9M14.5 253.5h92.9"/>
</g>
<text font-size="6.3" fill="#fff" x="8" y="43.3">B</text>
<g font-size="5.6">
<text x="140.6" y="15.2">2.50mm (.098&quot;) Pitch</text>
<text x="140.6" y="22.1">SPOX</text>
<text x="140.6" y="28.8">Wire-to-Board</text>
<text x="140.6" y="35.5">Header</text>
<text x="140.6" y="53.5">Vertical</text>
<text x="140.6" y="60.2">Fully Shrouded</text>
</g>
<text font-size="5.6" fill="#ee3b32" x="140.6" y="46.1">5267-NA</text>
<g font-size="3.5">
<text x="16.7" y="15.9">FEATURES AND SPECIFICATIONS</text>
<text x="16.7" y="110.3">CATALOG DRAWING (FOR REFERENCE ONLY)</text>
<text x="16.7" y="199.2">ORDERING INFORMATION AND DIMENSIONS</text>
</g>
<text font-size="3.5" fill="#ee3b32" x="12.7" y="108.4" transform="rotate(-90 12.7 108.4)">2.00 to 2.50mm (.079 to .098&quot;) Pitch</text>
<text font-size="3.4" x="152.2" y="20.4">™</text>
<g font-size="3.2" fill="#ee3b32">
<text x="14.6" y="21.6">Features and Benef</text>
<text x="35.5" y="21.6">its</text>
</g>
<g font-size="3.2">
<text x="77.6" y="21.6">Electrical</text>
<text x="77.6" y="25.3">Voltage: 250V</text>
<text x="77.6" y="29">Current:</text>
<text x="14.6" y="43.8">Reference Information</text>
<text x="14.6" y="47.5">Packaging: Bag</text>
<text x="77.6" y="42.6">Contact Resistance: 20mΩ max.</text>
<text x="77.6" y="46.3">Dielectric Withstanding Voltage: 1000V AC/1 min.</text>
<text x="14.6" y="51.2">UL File No.: E29179</text>
<text x="77.6" y="50">Insulation Resistance: 1000 MΩ min.</text>
<text x="14.6" y="54.9">CSA File No.: LR19980</text>
<text x="14.6" y="58.6">Mates With: 5264-N and 42219</text>
<text x="77.6" y="56.4">Physical</text>
<text x="14.6" y="62.4">Designed In: Millimeters</text>
<text x="77.6" y="60.1">Housing: 6/6 nylon, UL 94V-0</text>
<text x="77.6" y="63.8">Contact: Brass</text>
<text x="77.6" y="67.5">Plating: Tin</text>
<text x="77.6" y="71.2">Operating Temperature: 0 to +75˚C</text>
<text x="14.6" y="272.6">B-104</text>
<text x="104.4" y="272.6">MX01</text>
</g>
<g font-size="2.8" fill="#ee3b32">
<text x="14.6" y="25.3">■ Sizes 2 to 15 circuits</text>
<text x="14.6" y="29">■ 0.70mm (.027&quot;) round pins</text>
<text x="14.6" y="32.7">■ Polarized</text>
<text x="14.6" y="36.4">■ Friction lock</text>
</g>
<g font-size="2.3">
<text x="81.4" y="34.1">AWG</text>
<text x="94.6" y="34.1">22</text>
<text x="106.6" y="34.1">24</text>
<text x="118.7" y="34.1">26</text>
<text x="130.7" y="34.1">28</text>
<text x="79.8" y="37.2">Amperes</text>
<text x="94.3" y="37.2">3.0</text>
<text x="106.4" y="37.2">2.5</text>
<text x="118.4" y="37.2">2.0</text>
<text x="130.4" y="37.2">1.5</text>
<text x="22.9" y="206.6">Circuits</text>
<text x="45" y="206.6">Order No.</text>
<text x="71.9" y="208.3">A</text>
<text x="79.6" y="205">Dimension</text>
<text x="95.1" y="208.3">B</text>
<text x="26.2" y="211.5">2</text>
<text x="26.2" y="214.7">3</text>
<text x="44.7" y="211.5">22-03-5025</text>
<text x="44.7" y="214.7">22-03-5035</text>
<text x="68.2" y="211.5">7.40 (.291)</text>
<text x="68.2" y="214.7">9.90 (.390)</text>
<text x="91.4" y="211.5">2.50 (.098)</text>
<text x="91.4" y="214.7">5.00 (.197)</text>
<text x="26.2" y="217.8">4</text>
<text x="26.2" y="221">5</text>
<text x="44.7" y="217.8">22-03-5045</text>
<text x="44.7" y="221">22-03-5055</text>
<text x="67.2" y="217.8">12.40 (.488)</text>
<text x="67.2" y="221">14.90 (.587)</text>
<text x="90.4" y="221">10.00 (.394)</text>
<text x="91.4" y="217.8">7.50 (.295)</text>
<text x="26.2" y="224.2">6</text>
<text x="26.2" y="227.4">7</text>
<text x="44.7" y="224.2">22-03-5065</text>
<text x="44.7" y="227.4">22-03-5075</text>
<text x="67.2" y="224.2">17.40 (.685)</text>
<text x="67.2" y="227.4">19.90 (.783)</text>
<text x="90.4" y="224.2">12.50 (.492)</text>
<text x="90.4" y="227.4">15.00 (.591)</text>
<text x="26.2" y="230.5">8</text>
<text x="26.2" y="233.7">9</text>
<text x="44.7" y="230.5">22-03-5085</text>
<text x="44.7" y="233.7">22-03-5095</text>
<text x="67.2" y="230.5">22.40 (.882)</text>
<text x="67.2" y="233.7">24.90 (.980)</text>
<text x="90.4" y="230.5">17.50 (.689)</text>
<text x="90.4" y="233.7">20.00 (.787)</text>
<text x="25.2" y="236.9">10</text>
<text x="44.7" y="236.9">22-03-5105</text>
<text x="67.2" y="236.9">27.40 (1.079)</text>
<text x="90.4" y="236.9">22.50 (.886)</text>
<text x="25.2" y="240.1">11</text>
<text x="25.2" y="243.2">12</text>
<text x="44.7" y="240.1">22-03-5115</text>
<text x="44.7" y="243.2">22-03-5125</text>
<text x="67.2" y="240.1">29.90 (1.117)</text>
<text x="67.2" y="243.2">32.40 (1.276)</text>
<text x="90.4" y="240.1">25.00 (.984)</text>
<text x="90.4" y="243.2">27.50 (1.083)</text>
<text x="25.2" y="246.4">13</text>
<text x="25.2" y="249.6">14</text>
<text x="44.7" y="246.4">22-03-5135</text>
<text x="44.7" y="249.6">22-03-5145</text>
<text x="67.2" y="246.4">34.90 (1.374)</text>
<text x="67.2" y="249.6">37.40 (1.472)</text>
<text x="90.4" y="246.4">30.00 (1.181)</text>
<text x="90.4" y="249.6">32.50 (1.280)</text>
<text x="25.2" y="252.8">15</text>
<text x="44.7" y="252.8">22-03-5155</text>
<text x="67.2" y="252.8">39.90 (1.571)</text>
<text x="90.4" y="252.8">35.00 (1.378)</text>
</g>
</svg>
